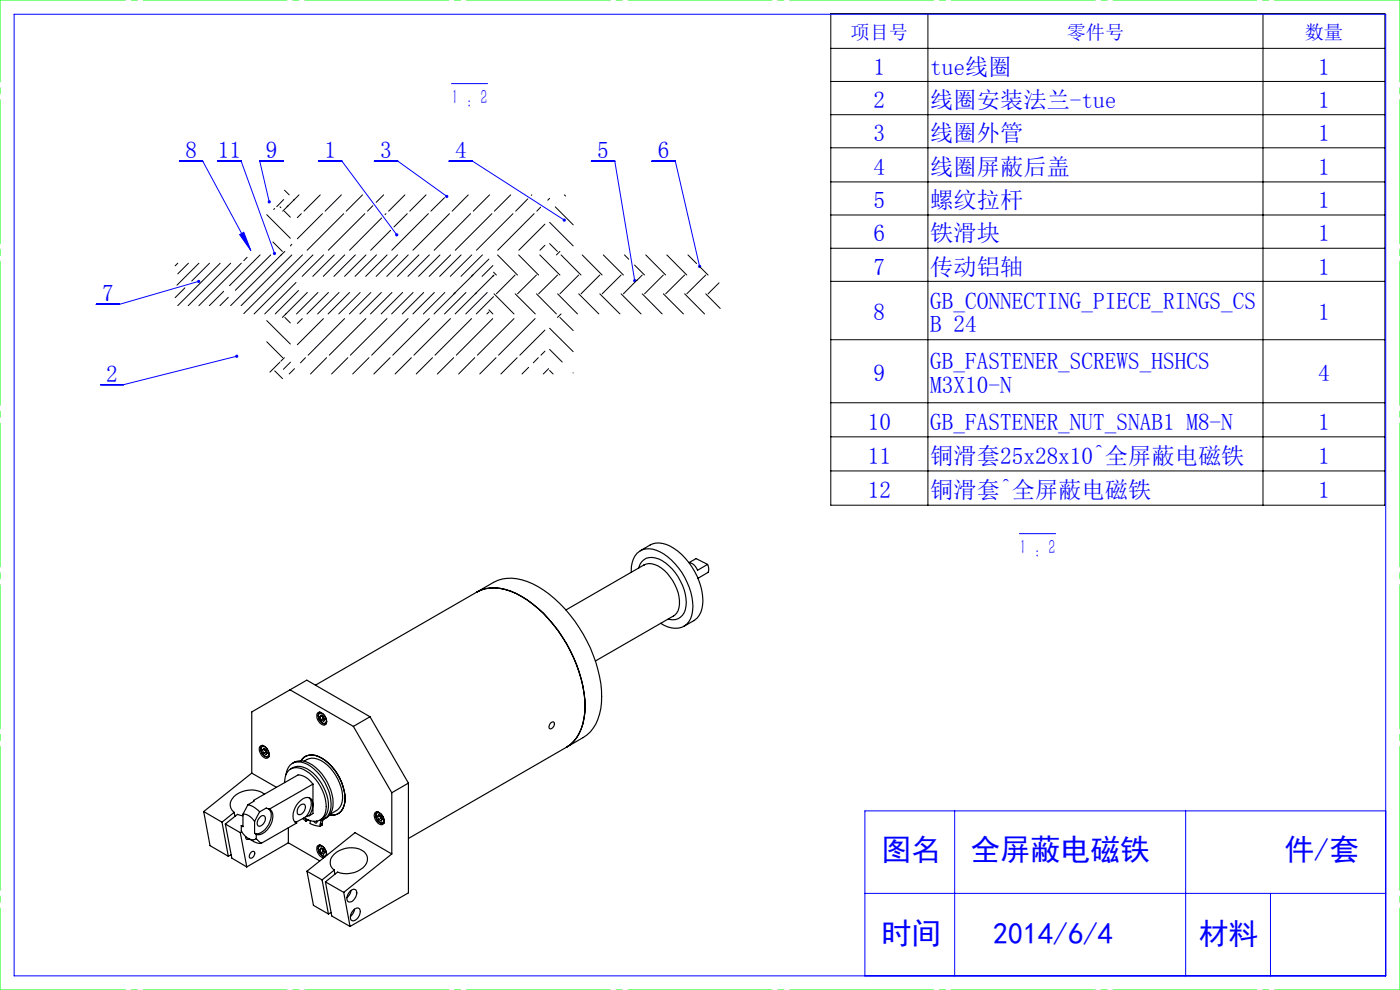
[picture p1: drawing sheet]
<svg xmlns="http://www.w3.org/2000/svg" width="297mm" height="210mm" viewBox="0 0 297 210" stroke-linecap="round" stroke-linejoin="round" font-family="sans-serif">
<g fill="none" stroke="#00f" stroke-width=".21">
<path d="M3 3h291v204h-291zM95.8 17.7h7.6M38.1 34.2h4.9l10.2 18.9M46.2 34.2h5l7 19.6M60.1 34.2h-5l2 8.6M67.6 34.2h4.9l11.7 15.6M79.4 34.2h5l10.4 7.5M95.3 34.2h4.9l19.5 12.5M125.4 34.2h5l4.3 25.3M138.3 34.2h5l5.1 22.3M42.2 59.7l-16.8 4.8h-5M50.8 49.8l.9-.5 1.5 3.8z"/>
<path d="M50.2 75.6l-24 6h-4.9M216.3 113.2h7.6M202.5 172v35M251.5 172v35M294 172h-110.5v35M183.5 189.5h110.5M269.5 189.5v17.5"/>
</g>
<g fill="none" stroke="#000" stroke-width=".21">
<path d="M176.2 2.9h117.6v104.3h-117.6zM176.2 17.3h117.6M176.2 10.3h117.6M196.9 2.9v104.3M267.9 2.9v104.3M176.2 24.3h117.6M176.2 31.4h117.6M176.2 38.6h117.6M176.2 45.6h117.6M176.2 52.7h117.6M176.2 59.7h117.6M176.2 72.1h117.6"/>
<path d="M176.2 85.4h117.6M176.2 92.7h117.6M176.2 99.9h117.6"/>
</g>
<path d="M0 0h297M0 210h297" fill="none" stroke="#0f0" stroke-width=".21" stroke-dasharray="30.5 1.3 1.3 1.3" stroke-dashoffset="3.9"/>
<path d="M0 210v-210M297 210v-210" fill="none" stroke="#0f0" stroke-width=".21" stroke-dasharray="30.5 1.3 1.3 1.3" stroke-dashoffset="13.1"/>
<path d="M58 53.5a.34 .34 0 0 0-.1 .4 .34 .34 0 0 0 .4 .2l-.1-.3 .1 .3a.34 .34 0 0 0 .2-.5 .34 .34 0 0 0-.5-.1zM83.9 49.6a.34 .34 0 0 0 0 .4 .34 .34 0 0 0 .4 .1l-.1-.3 .2 .2a.34 .34 0 0 0 0-.4 .34 .34 0 0 0-.5 0zM94.6 41.4h-.1a.33 .33 0 0 0 .1 .5 .33 .33 0 0 0 .4 0l-.2-.2 .2 .2a.35 .35 0 0 0 0-.5 .35 .35 0 0 0-.4 0zM148.2 56.2l-.1 .2a.3 .3 0 0 0 .1 .4 .3 .3 0 0 0 .3 0l-.1-.3 .2 .3a.35 .35 0 0 0 .1-.5 .35 .35 0 0 0-.5-.1zM134.5 59.2a.34 .34 0 0 0-.2 .4 .34 .34 0 0 0 .4 .3v-.4v.4a.34 .34 0 0 0 .3-.5 .34 .34 0 0 0-.5-.2zM50 75.3a.35 .35 0 0 0 .1 .6 .35 .35 0 0 0 .5-.4l-.4 .1 .4-.1a.34 .34 0 0 0-.3-.3 .34 .34 0 0 0-.3 .1zM41.9 59.5a.34 .34 0 0 0 .2 .5 .34 .34 0 0 0 .4-.4l-.3 .1 .3-.1a.33 .33 0 0 0-.3-.2 .33 .33 0 0 0-.3 .1zM50.8 49.8l.9-.5 1.5 3.8zM56.9 42.5v.1a.32 .32 0 0 0-.1 .4 .32 .32 0 0 0 .4 .1l-.1-.3 .1 .3h.1a.33 .33 0 0 0 .1-.5 .33 .33 0 0 0-.5-.1zM119.5 46.5a.35 .35 0 0 0 0 .5 .35 .35 0 0 0 .5-.1l-.3-.2 .3 .2v-.3a.33 .33 0 0 0-.5-.1z" fill="#00f"/>
<g fill="none" stroke="#000" stroke-width=".21">
<path d="M37.7 55.8l-.6 .6M40 55.8l-2.3 2.3M42.2 55.8l-4.7 4.7M44.5 55.8l-3.8 3.8M46.7 55.8l-9 9M48.9 55.8l-9 9M51.2 55.8l-9 9M52.4 54.6l-.7 .7M55.2 54.1l-6.5 6.5M56.6 45.5l5 5M57.4 54.1l-7.5 7.5M57.9 51.3l2 2"/>
<path d="M58.3 44.2l-.2 .2M59.4 43.9l.2 .2M60.2 42.3l-1.5 1.5M60.3 44.8l1.3 1.3M60.4 40.3l.9 1M60.4 53.3l-11.5 11.5M61.9 51.8l-.3 .4M61.9 54.1l-10.7 10.7M62.8 59.9l-6.6 6.7M63.4 41.3l-3.4 3.5M63.9 45.3l-.8 .9M64.2 54.1l-12.5 12.4"/>
<path d="M66.4 54.1l-12.5 12.5M67.9 41.3l-3.4 3.5M68.4 45.3l-5.3 5.4M68.7 54.1l-4.6 4.5M70.9 54.1l-4.5 4.5M72.4 41.3l-3.4 3.5M72.9 45.3l-7.7 7.8M73.1 54.1l-4.5 4.5M75.4 54.1l-4.6 4.5M76.9 41.3l-3.5 3.5M77.4 45.3l-7.8 7.8M77.6 54.1l-4.5 4.5"/>
<path d="M79.1 43.6l-1.1 1.2M79.9 54.1l-4.6 4.5M81 46.2l-6.8 6.9M81.4 41.3l-1.6 1.6M81.9 45.3l-.2 .2M82.1 54.1l-4.5 4.5M82.9 48.9l-4.3 4.2M84.3 54.1l-4.5 4.5M85.9 41.3l-3.5 3.5M86.4 45.3l-2.8 2.8M86.6 54.1l-4.5 4.5M88.9 54.1l-4.6 4.5"/>
<path d="M90.4 41.3l-3.5 3.5M90.9 45.3l-7.8 7.8M91.1 54.1l-4.6 4.5M93.3 54.1l-4.5 4.5M94.3 41.9l-2.9 2.9M95.4 45.3l-7.8 7.8M95.6 54.1l-4.5 4.5M97.8 54.1l-4.5 4.5M99.3 41.3l-3.4 3.5M99.8 45.3l-7.7 7.8M100.1 54.1l-4.6 4.5M102.3 54.1l-4.5 4.5"/>
<path d="M103.7 55l-7.4 7.3M103.9 41.3l-3.5 3.5M104.4 45.3l-7.8 7.8M104.6 56.3l-2.3 2.3M104.7 57.7l.6 .6M104.7 58.4l-.2 .2M104.8 58.3l-8.2 8.3M105.6 54.1l4.2 4.2M108.3 41.3l-3.4 3.5M108.8 45.3l-7.7 7.8M109.3 58.3l-4 4M110 54.1l4.3 4.2"/>
<path d="M112 42.2l-2.6 2.6M112.8 41.3l-.1 .1M113.3 45.3l-7.7 7.8M113.8 58.3l-4 4M114.5 54.1l4.3 4.2M114.7 43.9l-.8 .9M115.6 47.5l-5.5 5.6M115.6 52l-1.1 1.1M116.6 42.1l-.4 .4M116.6 51.7l1.7 1.6M116.6 47.2l5 5M117.8 43.9l3.8 3.8"/>
<path d="M118.3 58.3l-4 4M118.8 53.3l-.8 .8M119 54.1l4.3 4.2M119.7 41.3l.3 .3M122.8 58.3l-4 4M123.5 54.1l4.2 4.2M127.2 58.3l-3.9 4M128 54.1l4.3 4.2M131.8 58.3l-4.1 4M132.5 54.1l.9 .9M134.6 56.2l2.1 2.1M136.2 58.3l-3.9 4"/>
<path d="M137 54.1l4.2 4.2M140.7 58.3l-4 4M141.5 54.1l4.2 4.2M145.2 58.3l-4 4M145.9 54.1l1.9 1.8M148.4 56.5l1.8 1.8M149.7 58.3l-4 4M152.5 60l-2.3 2.3M39.2 61.1l-2.1 2M47.4 61.8l-3 3M48.4 63.1l-1.7 1.7M56.6 72.5l3.4 3.4"/>
<path d="M56.6 68l5 5M58.3 78.7l1.6 1.6M59.4 76.8l-2.1 2.1M60.3 75.9l-.7 .7M60.4 67.3l1.2 1.2M61.6 76.8l-1.5 1.5M62.5 78.2l-1.2 1.1M63.3 61.6l-4.9 5M64.1 67.6l-1 1M64.8 75.9l-1.1 1.1M65.2 62l-5.3 5.3M67.5 62l-4.6 4.6"/>
<path d="M68.6 67.6l-5.5 5.5M69.3 75.9l-3.4 3.4M69.7 62l-4.6 4.6M71.9 62l-4.5 4.6M73.1 67.6l-7.7 7.7M73.8 75.9l-3.5 3.4M74.2 62l-4.6 4.6M76.4 62l-4.5 4.6M77.6 67.6l-7.7 7.7M78.3 75.9l-3.5 3.4M78.7 62l-4.6 4.6M80.9 62l-4.6 4.6"/>
<path d="M82.1 67.6l-7.8 7.7M82.8 75.9l-3.5 3.4M83.1 62l-4.5 4.6M85.4 62l-4.5 4.6M86.6 67.6l-7.8 7.7M87.3 75.9l-3.5 3.4M87.6 62l-4.5 4.6M89.9 62l-4.6 4.6M91.1 67.6l-7.8 7.7M91.8 75.9l-3.5 3.4M92.1 62l-4.5 4.6M94.4 62l-4.6 4.6"/>
<path d="M95.6 67.6l-7.8 7.7M96.2 75.9l-3.4 3.4M96.6 62l-4.5 4.6M98.8 62l-4.5 4.6M100 67.6l-7.7 7.7M100.7 75.9l-3.4 3.4M103.4 62l-4.6 4.6M103.7 65.7l.9 .9M103.7 66.2l-.4 .4M104.5 67.6l-7.7 7.7M104.7 62.9l-3.7 3.7M104.8 62.3l4.2 4.3"/>
<path d="M105.2 75.9l-3.4 3.4M109 67.6l-7.7 7.7M109.3 62.3l4.3 4.3M109.7 75.9l-3.4 3.4M112.1 77.9l-1.4 1.4M113.5 67.6l-7.7 7.7M113.8 62.3l4.2 4.3M114.2 75.9l-1.1 1.1M115.6 70l-5.3 5.3M115.6 74.5l-.8 .8M116.4 78.2l-1.1 1.1M116.6 78.6l.7 .7"/>
<path d="M116.6 74.1l2.7 2.7M116.6 69.6l5 5M118.3 62.3l4.2 4.3M118.8 67.3l2.8 2.8M119 66.6l-.7 .7M121.6 79.1h.1M122.8 62.3l4.2 4.3M127.2 62.3l4.3 4.3M131.8 62.3l4.2 4.3M136.2 62.3l4.3 4.3M140.7 62.3l4.3 4.3M145.2 62.3l4.3 4.3"/>
<path d="M149.7 62.3l3.1 3.1"/>
</g>
<g fill="none" stroke="#000" stroke-width=".25">
<path d="M135.8 116.8a5.6 5.6 0 0 1 4.7-1.5 11.2 11.2 0 0 1 6.9 5.9 11.1 11.1 0 0 1 1.3 8.7 3.5 3.5 0 0 1-1.5 1.7l-2.1 1.2M146.2 119.3l1.5-.8 2.4 1.2-2.1 1.3a2.29 2.29 0 0 0-1.8-1.7zM150.1 119.7a1.98 1.98 0 0 1 .1 1.7l-2.1 1.3M101.2 125.6a8.9 8.9 0 0 1 8.3 .3 29 29 0 0 1 13.8 18.1 23.5 23.5 0 0 1 .8 5.8M101.2 125.6l3.5-2.1a8.9 8.9 0 0 1 8.3 .4 28 28 0 0 1 12.8 15.1 20.9 20.9 0 0 1 1.4 12.5 7.8 7.8 0 0 1-3.5 4.9l-3.5 2.1M101.2 125.6l-34.3 19.7M120.1 129.4l16.5-9.6a3.8 3.8 0 0 1 4.3 1.2 9.3 9.3 0 0 1 3.1 7.9 2.48 2.48 0 0 1-1.1 1.8l-16.6 9.5M133.9 121.4a4.6 4.6 0 0 1 2.4-4.8 6.4 6.4 0 0 1 6.2 2.2 14.3 14.3 0 0 1 4.4 10.7 3.7 3.7 0 0 1-5.2 3.5l-1.5-.8M135.5 120.5a2.84 2.84 0 0 1 4.2-1.9 10.8 10.8 0 0 1 5.8 10 2.87 2.87 0 0 1-3.8 2.7M148.1 122.7h.1M55.2 158.3a1.23 1.23 0 0 1 1.7 1 .9 .9 0 0 1 .3 .9 .9 .9 0 0 1-.8 .7 2 2 0 0 1-1.2-2.6zM55.6 158.4a1.17 1.17 0 0 1 1.4 1.1v.4l-.2 .5a1.33 1.33 0 0 1-1.2-2z"/>
<path d="M55.6 158.2a1.46 1.46 0 0 0 .5 2.2 .69 .69 0 0 0 .9 .1M55.6 158.1h.1M55.7 158.1h-.1M55.7 159.1l.3-.4 .4 .4 .3 .6-.3 .3-.4-.2M55.7 159.1l.3 .7M56.1 158.8l-.4 .3M56.2 158.9l.1 .3M56.3 159.2l.4 .5M56.3 159.2l.1 .3M56.4 159.5l-.4 .3M56.4 159.5l.3 .2M56.7 159.7h.1"/>
<path d="M61.5 146.3l-8.1 4.7v13M61.5 146.3l13.5 7.8M61.5 146.3l3.6-2 13.4 7.7M67.4 151.2a1.31 1.31 0 0 1 1.7 1 1.12 1.12 0 0 1-.2 1.6 1.9 1.9 0 0 1-1.5-2.6zM67.7 151.4a1.33 1.33 0 0 1 1.3 1.9 1.28 1.28 0 0 1-1.4-1.4zM67.8 151.1a1.52 1.52 0 0 0 .9 2.4l.5-.1M67.8 151.1h.1M67.9 152.1l.2-.4 .6 .3 .2 .6M67.9 152.1l.2 .6M68.3 151.8l-.4 .3M68.4 151.8l.1 .3M68.4 151.9l.1 .2"/>
<path d="M68.5 152.1l.4 .5M68.5 152.1l.1 .4M68.6 152.5l-.5 .2M68.6 152.5l.3 .1M68.9 152.6h.1M68.9 152.6l-.2 .4-.6-.3M69.3 153.4l-.1 .1M75 154.1l8.1 14.1M78.5 152l-3.5 2.1M78.5 152l8.1 14.1M116.8 153.3l.3-.1a.34 .34 0 0 1 .4 0 .34 .34 0 0 1 .1 .3 .84 .84 0 0 1-1.1 1v-.5zM120.2 158.5l-33.6 19.4"/>
<path d="M124.1 149.8a10.3 10.3 0 0 1-3.1 8.2l-.8 .5M43.2 172.1l3.9 2.3M43.2 172.1l1.4 7.3 3.8 2.2M47.1 174.4l1.3 7.2M47.8 174.8l3.2 1.8M47.8 174.8l1.4 7.2 3.2 1.9M49.7 172.3l-2.6 2.1M49.7 172.3l.1 .9M51 176.6l1.4 7.3M51.2 175.1v1.2a2.89 2.89 0 0 0 2.8 1.8l.4-.2M51.2 175.1l.3 .2M51.3 176.4l-.3 .2"/>
<path d="M51.5 172.7a2.87 2.87 0 0 1 2.5 1.6M51.5 173l-1.1-.3-2.6 2.1M51.5 172.7v2.7l-.3-.3M52.1 177.5a.41 .41 0 0 0 .2 .5 .41 .41 0 0 0 .5-.1M52.6 170.7l-1.1 2M52.6 170.7a4.7 4.7 0 0 1 2.5 1.5M52.7 177.9l1.6 .8 1.1 .2M53.4 164l5.2 3M53.4 164l-10.2 8.1M54 176.8l.4 .2M54 174.3v2.5M54.4 177.9l1 1"/>
<path d="M54.4 177v.9M55.1 172.2l-1.1 2.1M55.3 173.2a.58 .58 0 0 1 1 .1 1.76 1.76 0 0 1-1.3 2 1.04 1.04 0 0 1 0-1.8zM56.1 168.5a5 5 0 0 0-7.1 1.5 2.02 2.02 0 0 0 .7 2.3M56.9 171.5a2.13 2.13 0 0 1 .4 2.8 3.6 3.6 0 0 1-2.9 2.6l-.4-.1M57.1 171.7a2.05 2.05 0 0 1 .6 2.7 3.9 3.9 0 0 1-2.9 2.7l-.4-.1M57.1 171.7l-.6-.3-1.4 .8M60.4 166a2.84 2.84 0 0 1 2-3.1 6.1 6.1 0 0 1 5.1 3.1 8.2 8.2 0 0 1 1.5 6.5 2.35 2.35 0 0 1-3.3 1.5l-1.2-.5M60.7 164.3a2.79 2.79 0 0 1 1.5-2.5 2.79 2.79 0 0 1 3 .3 10.1 10.1 0 0 1 4.9 9.9 3.5 3.5 0 0 1-1.9 2.1l-.3 .8M61.2 178.8l6.6 3.8M61.2 175.6v3.2M61.2 178.8l-8.8 5.1"/>
<path d="M61.7 163.1a3.2 3.2 0 0 1 4.1 .4 9.6 9.6 0 0 1 3.8 8.4 2.85 2.85 0 0 1-1.7 2M62 161.9a3.6 3.6 0 0 1 4.3 .4 10.5 10.5 0 0 1 4.3 8.8 2.88 2.88 0 0 1-1.8 2.6M62.6 174.4h.2M62.8 174.4l.1 .2M62.9 174.6l-7.5 4.3M63.5 171.1a.76 .76 0 0 1 1.2-.3 1.49 1.49 0 0 1-1.5 1.9 1.39 1.39 0 0 1 .3-1.6zM63.9 161.4a2.99 2.99 0 0 1 4.4-.6 10.7 10.7 0 0 1 4.9 9.4 2.75 2.75 0 0 1-3.3 2.7M64.2 173.6l.7 .6M64.5 161.5a3.3 3.3 0 0 1 4.3 .2 9.5 9.5 0 0 1 3.8 8.5 3.5 3.5 0 0 1-2.5 2.5M64.9 173.7v.5M65 173.2l-2.2 1.2M65.3 173.9l-.4 .3"/>
<path d="M65.6 169.2a2.51 2.51 0 0 1 .1 2.9l-.7 1.1M65.6 173a3.5 3.5 0 0 0 .3-3.6 1.94 1.94 0 0 0-2.5 .8 3.4 3.4 0 0 0-.8 4.2l.3 .2M65.6 173l-.6 .2M65.8 174.1v.6l1.1 .4 1 .2M66.4 166.3a4.1 4.1 0 0 0-3.2-1.9l-9.4 5.4 .1 .2-1.3 .7M66.4 166.3l-9.3 5.4M66.4 166.3v6.3l-.8 .4M67.2 174.2v.1M67.2 174.2v.3l-.2 .1-.4-.4M67.7 179.5a1.37 1.37 0 0 1 1.3 2 1.37 1.37 0 0 1-1.3-2zM67.8 179.3a1.49 1.49 0 0 0 .9 2.4h.3M67.9 179.2l-.1 .1"/>
<path d="M67.9 174.9v.4M68.3 180l-.4 .2M68.4 174.7l-.5 .2M68.4 174.7v.3l-.5 .3M68.7 173.8l-.3 .9M79.6 172.4a1.33 1.33 0 0 1 1.7 .9 1.12 1.12 0 0 1-.2 1.6 1.9 1.9 0 0 1-1.5-2.5zM79.9 172.5a1.26 1.26 0 0 1 1.5 1.5l-.2 .5a1.26 1.26 0 0 1-1.4-1.5zM80 172.3a1.49 1.49 0 0 0 0 1.6 1.49 1.49 0 0 0 1.4 .7M80 172.2h.1M80.1 173.2l.2-.4 .6 .3 .2 .7M80.1 173.2l.2 .6M80.1 173.2l.4-.3 .2 .3"/>
<path d="M80.6 173l.1 .2M80.7 173.2l.3 .5M80.7 173.2l.1 .4M80.8 173.6l-.5 .2M80.8 173.6l.2 .1M81 173.7l.1 .1M81.1 173.8l-.2 .4-.6-.4M81.4 174.6h.1M83.1 168.2v12.9M86.6 166.1v23.3l-12.3 7.1M86.6 166.1l-3.5 2.1M49 181.3l-.6 .3"/>
<path d="M53.2 180.8l.7-.2a.93 .93 0 0 1-.8 1.4 .8 .8 0 0 1 .1-1.2zM65.1 184.8l3.2 1.8M65.1 184.8l1.4 7.2 3.2 1.9M67.9 180.2l.2-.3 .6 .3 .2 .6-.2 .4-.6-.3M67.9 180.2l.2 .7M68.3 186.6l1.4 7.3M68.4 180l.1 .3M68.5 180.3l.4 .5M68.5 180.3l.1 .3M68.6 180.6l-.5 .3M68.6 180.6l.3 .2M68.9 180.8h.1"/>
<path d="M69 187.1l3.9 2.2M69 187.1l1.4 7.2 3.9 2.2M69.3 181.5a1.96 1.96 0 0 0-1.7-2.2 1.32 1.32 0 0 0 0 1.9l.3 .4 .8 .4M70.2 193.6l-.5 .3M70.9 184.6a2.22 2.22 0 0 1 .5-3.8 4.9 4.9 0 0 1 6.2 .3 2.3 2.3 0 0 1-1.2 3.4 5.6 5.6 0 0 1-4.8 .5l-2.6 2.1M70.9 184.6l-2.6 2M70.9 184.6l.1 .8M72.9 189.3l1.4 7.2M74.3 189a.76 .76 0 0 1 1.3 0 1.94 1.94 0 0 1-1.6 2.3 1.32 1.32 0 0 1 0-1.9zM74.5 188.9l-.2 .6-.7 .9M75 193a.77 .77 0 0 1 1.4 0 1.95 1.95 0 0 1-1.6 2.3 1.45 1.45 0 0 1 .2-2.3zM75.2 192.9l-.2 .6-.7 .9"/>
<path d="M83.1 181.1l-10.2 8.2M83.1 181.1l-7.8-4.5-10.2 8.2"/>
</g>
<g font-size="6.3" fill="#00f">
<text x="187" y="182.5">图名</text>
<text x="205.9" y="182.5">全屏蔽电磁铁</text>
<text x="272.5" y="182.5">件/套</text>
<text x="187" y="200.3">时间</text>
<text x="210.7" y="200.3">2014/6/4</text>
<text x="254.3" y="200.3">材料</text>
</g>
<g font-size="4.9" fill="#00f">
<text x="185.3" y="15.8">1</text>
<text x="197.4" y="15.8">tue线圈</text>
<text x="279.6" y="15.8">1</text>
<text x="185.3" y="22.9">2</text>
<text x="197.4" y="22.9">线圈安装法兰-tue</text>
<text x="279.6" y="22.9">1</text>
<text x="185.3" y="29.9">3</text>
<text x="197.4" y="29.9">线圈外管</text>
<text x="279.6" y="29.9">1</text>
<text x="39.3" y="33.5">8</text>
<text x="46.2" y="33.5">11</text>
<text x="56.4" y="33.5">9</text>
<text x="68.9" y="33.5">1</text>
<text x="80.7" y="33.5">3</text>
<text x="96.6" y="33.5">4</text>
<text x="126.7" y="33.5">5</text>
<text x="139.6" y="33.5">6</text>
<text x="185.3" y="37">4</text>
<text x="197.4" y="37">线圈屏蔽后盖</text>
<text x="279.6" y="37">1</text>
<text x="185.3" y="44.2">5</text>
<text x="197.4" y="44.2">螺纹拉杆</text>
<text x="279.6" y="44.2">1</text>
<text x="185.3" y="51.2">6</text>
<text x="197.4" y="51.2">铁滑块</text>
<text x="279.6" y="51.2">1</text>
<text x="185.3" y="58.2">7</text>
<text x="197.4" y="58.2">传动铝轴</text>
<text x="279.6" y="58.2">1</text>
<text x="21.7" y="63.9">7</text>
<text x="197.4" y="65.5">GB_CONNECTING_PIECE_RINGS_CS</text>
<text x="185.3" y="67.9">8</text>
<text x="197.4" y="70.4">B 24</text>
<text x="279.6" y="67.9">1</text>
<text x="22.6" y="80.9">2</text>
<text x="185.3" y="80.8">9</text>
<text x="197.4" y="78.3">GB_FASTENER_SCREWS_HSHCS</text>
<text x="197.4" y="83.3">M3X10-N</text>
<text x="279.6" y="80.8">4</text>
<text x="184.1" y="91.1">10</text>
<text x="197.4" y="91.1">GB_FASTENER_NUT_SNAB1 M8-N</text>
<text x="279.6" y="91.1">1</text>
<text x="184.1" y="98.3">11</text>
<text x="197.4" y="98.3">铜滑套25x28x10^全屏蔽电磁铁</text>
<text x="279.6" y="98.3">1</text>
<text x="184.1" y="105.6">12</text>
<text x="197.4" y="105.6">铜滑套^全屏蔽电磁铁</text>
<text x="279.6" y="105.6">1</text>
</g>
<g font-size="4.4" fill="#00f">
<text x="95.8" y="22.1">1 : 2</text>
<text x="216.3" y="117.5">1 : 2</text>
</g>
<g font-size="4.1" fill="#00f">
<text x="180.4" y="8.3">项目号</text>
<text x="226.3" y="8.3">零件号</text>
<text x="276.8" y="8.3">数量</text>
</g>
</svg>
